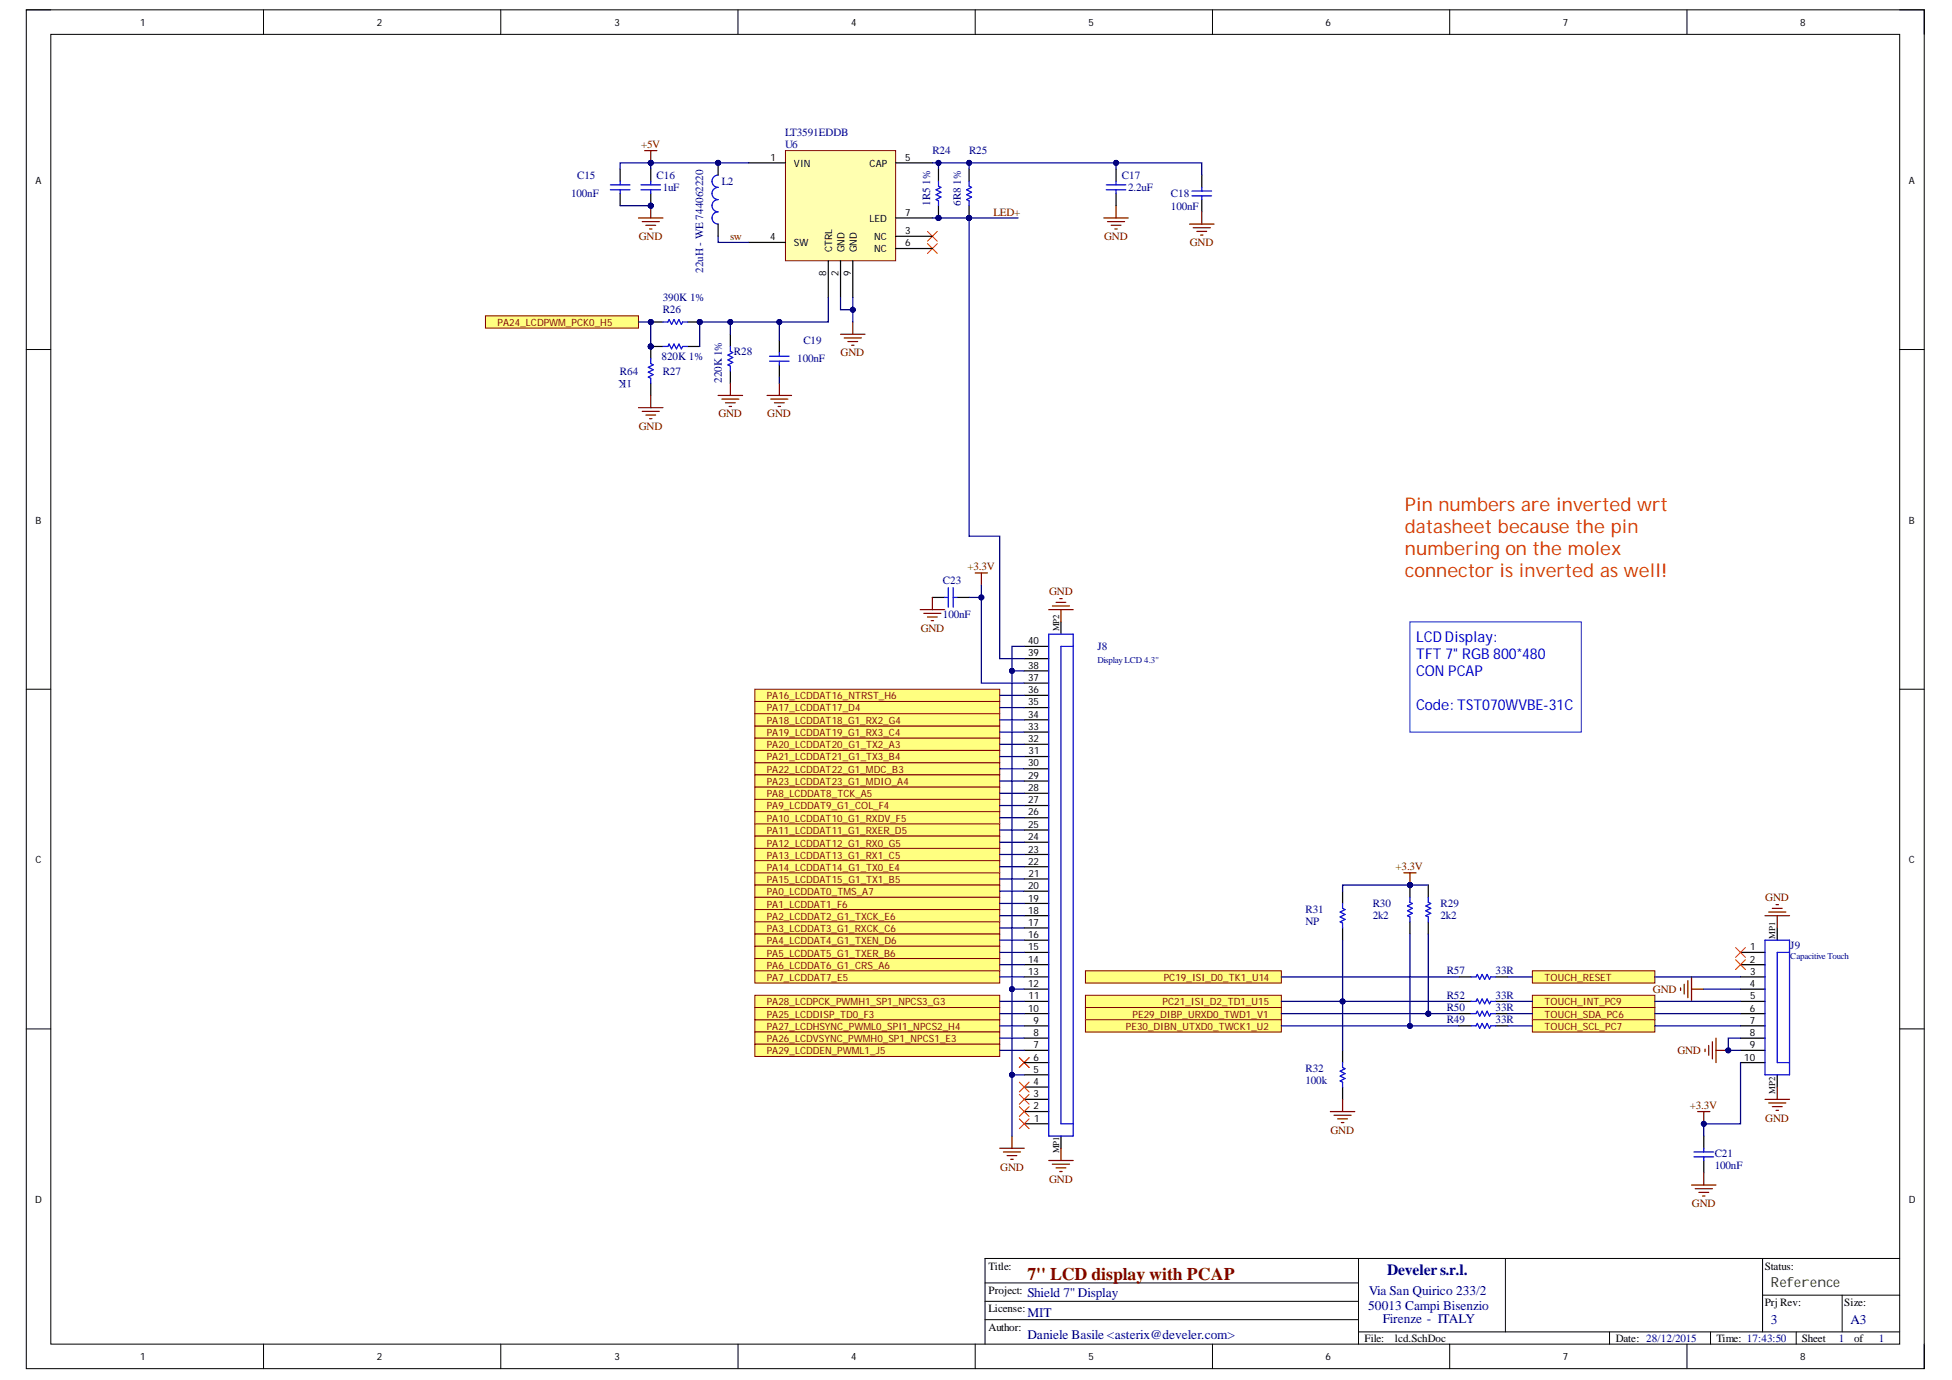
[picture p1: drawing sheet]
<svg xmlns="http://www.w3.org/2000/svg" width="297mm" height="210mm" viewBox="0 0 297 210" stroke-linecap="round" stroke-linejoin="round" font-family="sans-serif">
<path d="M4 1.5h288.8v206.7h-288.8z" fill="none" stroke="#000" stroke-width=".15"/>
<path d="M7.7 5.2h281.4v199.2h-281.4z" fill-rule="evenodd" fill="#fff"/>
<g fill="none" stroke="#000" stroke-width=".15">
<path d="M4 1.5h3.7M7.7 5.2h281.4v199.2h-281.4zM40.1 1.5v3.7M76.2 1.5v3.7M112.3 1.5v3.7M148.4 1.5v3.7M184.5 1.5v3.7M220.6 1.5v3.7M256.7 1.5v3.7M289.1 1.5h3.7v3.7M4 53.2h3.7M289.1 53.2h3.7"/>
<path d="M4 104.8h3.7M289.1 104.8h3.7M4 156.5h3.7M289.1 156.5h3.7M149.9 197.9h56.8M149.9 195.1h56.8M206.7 191.4v13M229.1 191.4v11.2M268.2 191.4v11.2M268.2 197h20.9M280.3 197v5.6M289.1 191.4h-139.2v13"/>
<path d="M40.1 204.4v3.8M76.2 204.4v3.8M112.3 204.4v3.8M148.4 204.4v3.8M149.9 200.7h56.8M184.5 204.4v3.8M206.7 202.6h82.4M220.6 204.4v3.8M244.9 202.6v1.8M256.7 204.4v3.8M260.3 202.6v1.8M273.3 202.6v1.8"/>
<path d="M292.8 204.4v3.8"/>
</g>
<path d="M141.9 90.9h1.8M145.6 90.9h1.9" fill="none" stroke="#000" stroke-width=".19"/>
<path d="M143.7 90.9h.6M144.3 89.4v3M145 89.4v3M145 90.9h.6" fill="none" stroke="#00f" stroke-width=".19"/>
<circle cx="142.8" cy="33.2" r=".37" fill="#000080"/>
<circle cx="142.8" cy="33.2" r=".37" fill="none" stroke="#000080" stroke-width=".15"/>
<path d="M142.8 25.7v1.9M142.8 31.3v1.9" fill="none" stroke="#000" stroke-width=".19"/>
<circle cx="142.8" cy="33.2" r=".37" fill="#000080"/>
<circle cx="142.8" cy="33.2" r=".37" fill="none" stroke="#000080" stroke-width=".15"/>
<path d="M142.8 27.6v.7l.4 .2-.8 .4 .8 .3-.8 .4 .8 .4-.8 .4 .4 .1v.8" fill="none" stroke="#00f" stroke-width=".19"/>
<circle cx="99" cy="31.3" r=".37" fill="#000080"/>
<circle cx="99" cy="31.3" r=".37" fill="none" stroke="#000080" stroke-width=".15"/>
<path d="M99 29.4v1.9" fill="none" stroke="#000" stroke-width=".19"/>
<circle cx="99" cy="31.3" r=".37" fill="#000080"/>
<circle cx="99" cy="31.3" r=".37" fill="none" stroke="#000080" stroke-width=".15"/>
<path d="M99 25.7v1.9" fill="none" stroke="#000" stroke-width=".19"/>
<path d="M97.5 28.1h3M97.5 28.9h3M99 27.6v.5M99 28.9v.5" fill="none" stroke="#00f" stroke-width=".19"/>
<circle cx="109.3" cy="24.8" r=".37" fill="#000080"/>
<circle cx="109.3" cy="24.8" r=".37" fill="none" stroke="#000080" stroke-width=".15"/>
<path d="M109.3 26.6a.93 .93 0 0 0-1 1 .93 .93 0 0 0 1 .9 .93 .93 0 0 0-1 .9 .93 .93 0 0 0 1 1 .93 .93 0 0 0-1 .9 .93 .93 0 0 0 1 .9 .93 .93 0 0 0-1 1 .93 .93 0 0 0 1 .9" fill="none" stroke="#00f" stroke-width=".19"/>
<path d="M109.3 24.8v1.8M109.3 34.1v1.8" fill="none" stroke="#000" stroke-width=".19"/>
<circle cx="109.3" cy="24.8" r=".37" fill="#000080"/>
<circle cx="109.3" cy="24.8" r=".37" fill="none" stroke="#000080" stroke-width=".15"/>
<circle cx="99" cy="49" r=".37" fill="#000080"/>
<circle cx="99" cy="49" r=".37" fill="none" stroke="#000080" stroke-width=".15"/>
<circle cx="106.5" cy="49" r=".37" fill="#000080"/>
<circle cx="106.5" cy="49" r=".37" fill="none" stroke="#000080" stroke-width=".15"/>
<path d="M99 49h1.9" fill="none" stroke="#000" stroke-width=".19"/>
<circle cx="99" cy="49" r=".37" fill="#000080"/>
<circle cx="99" cy="49" r=".37" fill="none" stroke="#000080" stroke-width=".15"/>
<path d="M104.6 49h1.9" fill="none" stroke="#000" stroke-width=".19"/>
<circle cx="106.5" cy="49" r=".37" fill="#000080"/>
<circle cx="106.5" cy="49" r=".37" fill="none" stroke="#000080" stroke-width=".15"/>
<path d="M100.9 49h.7l.2-.4 .4 .7 .4-.7 .3 .7 .4-.7 .4 .7 .2-.3h.7M117.1 54.2h3M117.1 54.9h3M118.6 53.6v.6M118.6 54.9v.6" fill="none" stroke="#00f" stroke-width=".19"/>
<path d="M118.6 51.8v1.8M118.6 55.5v1.9" fill="none" stroke="#000" stroke-width=".19"/>
<path d="M97.2 33.2h3.7M97.7 33.7h2.6M98.3 34.3h1.5M98.8 34.8h.4M99 31.3v1.9M118.6 58.3v1.8M116.7 60.1h3.8M117.3 60.7h2.6M117.8 61.3h1.5M118.4 61.8h.4" fill="none" stroke="#800000" stroke-width=".19"/>
<circle cx="99" cy="31.3" r=".37" fill="#000080"/>
<circle cx="99" cy="31.3" r=".37" fill="none" stroke="#000080" stroke-width=".15"/>
<path d="M98.1 22.9h1.9M99 22.9v1.9M168 33.2h3.7M168.5 33.7h2.6M169.1 34.3h1.5M169.6 34.8h.4M169.8 31.3v1.9" fill="none" stroke="#800000" stroke-width=".19"/>
<circle cx="99" cy="24.8" r=".37" fill="#000080"/>
<circle cx="99" cy="24.8" r=".37" fill="none" stroke="#000080" stroke-width=".15"/>
<path d="M94.4 25.7v1.9M94.4 29.4v1.9" fill="none" stroke="#000" stroke-width=".19"/>
<path d="M92.9 28.1h3M92.9 28.9h3M94.4 27.6v.5M94.4 28.9v.5" fill="none" stroke="#00f" stroke-width=".19"/>
<circle cx="147.5" cy="33.2" r=".37" fill="#000080"/>
<circle cx="147.5" cy="33.2" r=".37" fill="none" stroke="#000080" stroke-width=".15"/>
<path d="M147.5 25.7v1.9M147.5 31.3v1.9" fill="none" stroke="#000" stroke-width=".19"/>
<circle cx="147.5" cy="33.2" r=".37" fill="#000080"/>
<circle cx="147.5" cy="33.2" r=".37" fill="none" stroke="#000080" stroke-width=".15"/>
<path d="M147.5 27.6v.7l.3 .2-.7 .4 .7 .3-.7 .4 .7 .4-.7 .4 .4 .1v.8M168.3 28.1h3M168.3 28.9h3M169.8 27.6v.5M169.8 28.9v.5M181.4 29.1h3M181.4 29.8h3M182.9 28.5v.6M182.9 29.8v.6" fill="none" stroke="#00f" stroke-width=".19"/>
<path d="M141.1 35.2l1.5 1.5M141.1 37.1l1.5 1.4M142.6 35.2l-1.5 1.5M142.6 37.1l-1.5 1.4" fill="none" stroke="#f00" stroke-width=".15"/>
<path d="M169.8 25.7v1.9M169.8 29.4v1.9M182.9 26.6v1.9M182.9 30.4v1.8" fill="none" stroke="#000" stroke-width=".19"/>
<path d="M181 34.1h3.7M181.6 34.6h2.6M182.1 35.2h1.5M182.7 35.8h.4M182.9 32.2v1.9M127.9 50.8h3.7M128.5 51.4h2.6M129 52h1.5M129.6 52.5h.4M129.8 49v1.8" fill="none" stroke="#800000" stroke-width=".19"/>
<path d="M119.5 22.9h16.8v16.8h-16.8z" fill-rule="evenodd" fill="#ffffb0"/>
<path d="M119.5 22.9h16.8v16.8h-16.8z" fill="none" stroke="#800000" stroke-width=".15"/>
<path d="M113.9 24.8h5.6M113.9 36.9h5.6M126 39.7v5.6M127.9 39.7v5.6M129.8 39.7v5.6M136.3 24.8h5.6M136.3 33.2h5.6M136.3 35.9h5.6M136.3 37.8h5.6M111.1 50.8v1.9M111.1 56.4v1.9" fill="none" stroke="#000" stroke-width=".19"/>
<path d="M111.1 52.7v.7l.4 .2-.7 .4 .7 .4-.7 .3 .7 .4-.7 .4 .3 .2v.7" fill="none" stroke="#00f" stroke-width=".19"/>
<path d="M111.1 58.3v1.8M109.3 60.1h3.7M109.8 60.7h2.6M110.4 61.3h1.5M111 61.8h.3" fill="none" stroke="#800000" stroke-width=".19"/>
<circle cx="99" cy="52.7" r=".37" fill="#000080"/>
<circle cx="99" cy="52.7" r=".37" fill="none" stroke="#000080" stroke-width=".15"/>
<path d="M99 52.7h1.9M104.6 52.7h1.9" fill="none" stroke="#000" stroke-width=".19"/>
<circle cx="99" cy="52.7" r=".37" fill="#000080"/>
<circle cx="99" cy="52.7" r=".37" fill="none" stroke="#000080" stroke-width=".15"/>
<path d="M100.9 52.7h.7l.2-.4 .4 .8 .4-.8 .3 .8 .4-.8 .4 .8 .2-.4h.7M217.3 136.5v.7l.4 .2-.7 .4 .7 .4-.7 .3 .7 .4-.7 .4 .3 .2v.7" fill="none" stroke="#00f" stroke-width=".19"/>
<path d="M217.3 134.6v1.9M217.3 140.2v1.9" fill="none" stroke="#000" stroke-width=".19"/>
<circle cx="214.6" cy="134.6" r=".37" fill="#000080"/>
<circle cx="214.6" cy="134.6" r=".37" fill="none" stroke="#000080" stroke-width=".15"/>
<path d="M214.6 134.6v1.9M214.6 140.2v1.9" fill="none" stroke="#000" stroke-width=".19"/>
<circle cx="214.6" cy="134.6" r=".37" fill="#000080"/>
<circle cx="214.6" cy="134.6" r=".37" fill="none" stroke="#000080" stroke-width=".15"/>
<path d="M214.6 136.5v.7l.3 .2-.7 .4 .7 .4-.7 .3 .7 .4-.7 .4 .4 .2v.7" fill="none" stroke="#00f" stroke-width=".19"/>
<path d="M213.6 132.8h1.9M214.6 132.8v1.8" fill="none" stroke="#800000" stroke-width=".19"/>
<circle cx="214.6" cy="134.6" r=".37" fill="#000080"/>
<circle cx="214.6" cy="134.6" r=".37" fill="none" stroke="#000080" stroke-width=".15"/>
<path d="M213.8 75.1h44.7v16.7h-44.7z" fill-rule="evenodd" fill="#fff"/>
<path d="M213.8 75.1h44.7v16.7h-44.7z" fill="none" stroke="#fff" stroke-width=".15"/>
<path d="M73.9 48h23.3v1.9h-23.3z" fill-rule="evenodd" fill="#ffff80"/>
<path d="M73.9 48h23.3v1.9h-23.3z" fill="none" stroke="#800000" stroke-width=".15"/>
<path d="M165.2 153.2h29.8v1.9h-29.8z" fill-rule="evenodd" fill="#ffff80"/>
<path d="M165.2 153.2h29.8v1.9h-29.8z" fill="none" stroke="#800000" stroke-width=".15"/>
<path d="M165.2 155.1h29.8v1.9h-29.8z" fill-rule="evenodd" fill="#ffff80"/>
<path d="M165.2 155.1h29.8v1.9h-29.8z" fill="none" stroke="#800000" stroke-width=".15"/>
<path d="M165.2 147.7h29.8v1.8h-29.8z" fill-rule="evenodd" fill="#ffff80"/>
<path d="M165.2 147.7h29.8v1.8h-29.8z" fill="none" stroke="#800000" stroke-width=".15"/>
<path d="M165.2 151.4h29.8v1.8h-29.8z" fill-rule="evenodd" fill="#ffff80"/>
<path d="M165.2 151.4h29.8v1.8h-29.8z" fill="none" stroke="#800000" stroke-width=".15"/>
<path d="M214.6 94.6h26v16.8h-26z" fill-rule="evenodd" fill="#fff"/>
<path d="M214.6 94.6h26v16.8h-26z" fill="none" stroke="#03c" stroke-width=".15"/>
<path d="M222 154.2h1.9M222 156h1.9M222 148.6h1.9M222 152.3h1.9M227.6 154.2h1.9M227.6 156h1.9M227.6 148.6h1.9M227.6 152.3h1.9" fill="none" stroke="#000" stroke-width=".19"/>
<path d="M223.9 154.2h.7l.2-.4 .4 .8 .3-.8 .4 .8 .4-.8 .4 .8 .2-.4h.7M223.9 156h.7l.2-.3 .4 .7 .3-.7 .4 .7 .4-.7 .4 .7 .2-.4h.7M223.9 148.6h.7l.2-.4 .4 .8 .3-.8 .4 .8 .4-.8 .4 .8 .2-.4h.7M223.9 152.3h.7l.2-.4 .4 .8 .3-.8 .4 .8 .4-.8 .4 .8 .2-.4h.7" fill="none" stroke="#00f" stroke-width=".19"/>
<circle cx="99" cy="52.7" r=".37" fill="#000080"/>
<circle cx="99" cy="52.7" r=".37" fill="none" stroke="#000080" stroke-width=".15"/>
<path d="M99 52.7v1.9M99 58.3v1.8" fill="none" stroke="#000" stroke-width=".19"/>
<circle cx="99" cy="52.7" r=".37" fill="#000080"/>
<circle cx="99" cy="52.7" r=".37" fill="none" stroke="#000080" stroke-width=".15"/>
<path d="M99 54.6v.7l.4 .2-.7 .4 .7 .3-.7 .4 .7 .4-.7 .4 .3 .1v.8M268.6 143h3.7v20.5h-3.7zM272.3 144.9h-1.9v16.7h1.9" fill="none" stroke="#00f" stroke-width=".19"/>
<path d="M97.2 62h3.7M97.7 62.6h2.6M98.3 63.1h1.5M98.8 63.7h.4M99 60.1v1.9" fill="none" stroke="#800000" stroke-width=".19"/>
<path d="M264.9 144.9h3.7M264.9 146.7h3.7M264.9 148.6h3.7M264.9 150.5h3.7M264.9 152.3h3.7M264.9 154.2h3.7M264.9 156h3.7M264.9 157.9h3.7M264.9 159.8h3.7M270.4 141.1v1.9M264.9 161.6h3.7M270.4 163.5v1.8" fill="none" stroke="#000" stroke-width=".19"/>
<path d="M233.2 147.7h18.6v1.8h-18.6z" fill-rule="evenodd" fill="#ffff80"/>
<path d="M233.2 147.7h18.6v1.8h-18.6z" fill="none" stroke="#800000" stroke-width=".15"/>
<path d="M255.7 150.3v.3M256.3 149.7v1.5M256.8 149.2v2.6M257.4 148.6v3.7M257.4 150.5h1.9" fill="none" stroke="#800000" stroke-width=".19"/>
<path d="M233.2 151.4h18.6v1.8h-18.6z" fill-rule="evenodd" fill="#ffff80"/>
<path d="M233.2 151.4h18.6v1.8h-18.6z" fill="none" stroke="#800000" stroke-width=".15"/>
<path d="M233.2 153.2h18.6v1.9h-18.6z" fill-rule="evenodd" fill="#ffff80"/>
<path d="M233.2 153.2h18.6v1.9h-18.6z" fill="none" stroke="#800000" stroke-width=".15"/>
<path d="M233.2 155.1h18.6v1.9h-18.6z" fill-rule="evenodd" fill="#ffff80"/>
<path d="M233.2 155.1h18.6v1.9h-18.6z" fill="none" stroke="#800000" stroke-width=".15"/>
<path d="M259.5 159.6v.3M260 159v1.5M260.6 158.5v2.6M261.1 157.9v3.7M261.1 159.8h1.9M268.6 167.2h3.7M269.1 167.8h2.7M269.7 168.3h1.5M270.3 168.9h.3M270.4 165.3v1.9" fill="none" stroke="#800000" stroke-width=".19"/>
<circle cx="263" cy="159.8" r=".37" fill="#000080"/>
<circle cx="263" cy="159.8" r=".37" fill="none" stroke="#000080" stroke-width=".15"/>
<path d="M268.6 139.3h3.7M269.1 138.7h2.7M269.7 138.2h1.5M270.3 137.6h.3M270.4 139.3v1.8M258.3 169.1h1.9M259.3 169.1v1.8" fill="none" stroke="#800000" stroke-width=".19"/>
<path d="M264.1 144.1l1.5 1.5M264.1 146l1.5 1.5M265.6 144.1l-1.5 1.5M265.6 146l-1.5 1.5" fill="none" stroke="#f00" stroke-width=".15"/>
<path d="M259.3 172.8v1.9M259.3 176.5v1.9" fill="none" stroke="#000" stroke-width=".19"/>
<path d="M257.8 176h3M257.8 175.2h3M259.3 174.7v.5M259.3 176v.5" fill="none" stroke="#00f" stroke-width=".19"/>
<circle cx="259.3" cy="170.9" r=".37" fill="#000080"/>
<circle cx="259.3" cy="170.9" r=".37" fill="none" stroke="#000080" stroke-width=".15"/>
<path d="M259.3 178.4v1.8M257.4 180.2h3.7M258 180.8h2.6M258.5 181.4h1.5M259.1 181.9h.4" fill="none" stroke="#800000" stroke-width=".19"/>
<path d="M94.4 31.3h4.6" fill="none" stroke="#000080" stroke-width=".19"/>
<circle cx="99" cy="31.3" r=".37" fill="#000080"/>
<circle cx="99" cy="31.3" r=".37" fill="none" stroke="#000080" stroke-width=".15"/>
<path d="M142.8 33.2h4.7" fill="none" stroke="#000080" stroke-width=".19"/>
<circle cx="147.5" cy="33.2" r=".37" fill="#000080"/>
<circle cx="147.5" cy="33.2" r=".37" fill="none" stroke="#000080" stroke-width=".15"/>
<circle cx="142.8" cy="33.2" r=".37" fill="#000080"/>
<circle cx="142.8" cy="33.2" r=".37" fill="none" stroke="#000080" stroke-width=".15"/>
<path d="M141.9 33.2h.9" fill="none" stroke="#000080" stroke-width=".19"/>
<circle cx="142.8" cy="33.2" r=".37" fill="#000080"/>
<circle cx="142.8" cy="33.2" r=".37" fill="none" stroke="#000080" stroke-width=".15"/>
<path d="M142.8 24.8h4.7v.9" fill="none" stroke="#000080" stroke-width=".19"/>
<circle cx="142.8" cy="24.8" r=".37" fill="#000080"/>
<circle cx="142.8" cy="24.8" r=".37" fill="none" stroke="#000080" stroke-width=".15"/>
<circle cx="147.5" cy="24.8" r=".37" fill="#000080"/>
<circle cx="147.5" cy="24.8" r=".37" fill="none" stroke="#000080" stroke-width=".15"/>
<path d="M141.9 24.8h.9v.9" fill="none" stroke="#000080" stroke-width=".19"/>
<circle cx="142.8" cy="24.8" r=".37" fill="#000080"/>
<circle cx="142.8" cy="24.8" r=".37" fill="none" stroke="#000080" stroke-width=".15"/>
<path d="M147.5 24.8h22.3v.9" fill="none" stroke="#000080" stroke-width=".19"/>
<circle cx="147.5" cy="24.8" r=".37" fill="#000080"/>
<circle cx="147.5" cy="24.8" r=".37" fill="none" stroke="#000080" stroke-width=".15"/>
<circle cx="169.8" cy="24.8" r=".37" fill="#000080"/>
<circle cx="169.8" cy="24.8" r=".37" fill="none" stroke="#000080" stroke-width=".15"/>
<path d="M94.4 25.7v-.9h4.6v.9" fill="none" stroke="#000080" stroke-width=".19"/>
<circle cx="99" cy="24.8" r=".37" fill="#000080"/>
<circle cx="99" cy="24.8" r=".37" fill="none" stroke="#000080" stroke-width=".15"/>
<path d="M169.8 24.8h13.1v1.8" fill="none" stroke="#000080" stroke-width=".19"/>
<circle cx="169.8" cy="24.8" r=".37" fill="#000080"/>
<circle cx="169.8" cy="24.8" r=".37" fill="none" stroke="#000080" stroke-width=".15"/>
<path d="M99 24.8h14.9" fill="none" stroke="#000080" stroke-width=".19"/>
<circle cx="99" cy="24.8" r=".37" fill="#000080"/>
<circle cx="99" cy="24.8" r=".37" fill="none" stroke="#000080" stroke-width=".15"/>
<circle cx="109.3" cy="24.8" r=".37" fill="#000080"/>
<circle cx="109.3" cy="24.8" r=".37" fill="none" stroke="#000080" stroke-width=".15"/>
<path d="M109.3 35.9v1h4.6M127.9 45.3v1.8h1.9v-1.8" fill="none" stroke="#000080" stroke-width=".19"/>
<circle cx="129.8" cy="47.1" r=".37" fill="#000080"/>
<circle cx="129.8" cy="47.1" r=".37" fill="none" stroke="#000080" stroke-width=".15"/>
<path d="M129.8 47.1v1.9" fill="none" stroke="#000080" stroke-width=".19"/>
<circle cx="129.8" cy="47.1" r=".37" fill="#000080"/>
<circle cx="129.8" cy="47.1" r=".37" fill="none" stroke="#000080" stroke-width=".15"/>
<path d="M147.5 33.2h7.4" fill="none" stroke="#000080" stroke-width=".19"/>
<circle cx="147.5" cy="33.2" r=".37" fill="#000080"/>
<circle cx="147.5" cy="33.2" r=".37" fill="none" stroke="#000080" stroke-width=".15"/>
<path d="M111.1 49v1.8" fill="none" stroke="#000080" stroke-width=".19"/>
<circle cx="111.1" cy="49" r=".37" fill="#000080"/>
<circle cx="111.1" cy="49" r=".37" fill="none" stroke="#000080" stroke-width=".15"/>
<path d="M118.6 57.4v.9M126 45.3v3.7h-7.4" fill="none" stroke="#000080" stroke-width=".19"/>
<circle cx="118.6" cy="49" r=".37" fill="#000080"/>
<circle cx="118.6" cy="49" r=".37" fill="none" stroke="#000080" stroke-width=".15"/>
<path d="M217.3 142.1v12.1" fill="none" stroke="#000080" stroke-width=".19"/>
<circle cx="217.3" cy="154.2" r=".37" fill="#000080"/>
<circle cx="217.3" cy="154.2" r=".37" fill="none" stroke="#000080" stroke-width=".15"/>
<path d="M195 152.3h27M229.5 148.6h3.7" fill="none" stroke="#000080" stroke-width=".19"/>
<circle cx="204.3" cy="152.3" r=".37" fill="#000080"/>
<circle cx="204.3" cy="152.3" r=".37" fill="none" stroke="#000080" stroke-width=".15"/>
<path d="M118.6 51.8v-2.8h-12.1v3.7M229.5 152.3h3.7" fill="none" stroke="#000080" stroke-width=".19"/>
<circle cx="106.5" cy="49" r=".37" fill="#000080"/>
<circle cx="106.5" cy="49" r=".37" fill="none" stroke="#000080" stroke-width=".15"/>
<circle cx="111.1" cy="49" r=".37" fill="#000080"/>
<circle cx="111.1" cy="49" r=".37" fill="none" stroke="#000080" stroke-width=".15"/>
<circle cx="118.6" cy="49" r=".37" fill="#000080"/>
<circle cx="118.6" cy="49" r=".37" fill="none" stroke="#000080" stroke-width=".15"/>
<path d="M97.2 49h1.8v3.7M229.5 154.2h3.7" fill="none" stroke="#000080" stroke-width=".19"/>
<circle cx="99" cy="49" r=".37" fill="#000080"/>
<circle cx="99" cy="49" r=".37" fill="none" stroke="#000080" stroke-width=".15"/>
<circle cx="99" cy="52.7" r=".37" fill="#000080"/>
<circle cx="99" cy="52.7" r=".37" fill="none" stroke="#000080" stroke-width=".15"/>
<path d="M251.8 148.6h13.1M251.8 152.3h13.1M251.8 156h13.1M259.3 150.5h5.6M264.9 157.9h-1.9v1.9h1.9" fill="none" stroke="#000080" stroke-width=".19"/>
<circle cx="263" cy="159.8" r=".37" fill="#000080"/>
<circle cx="263" cy="159.8" r=".37" fill="none" stroke="#000080" stroke-width=".15"/>
<path d="M264.9 161.6v9.3h-5.6v1.9" fill="none" stroke="#000080" stroke-width=".19"/>
<circle cx="259.3" cy="170.9" r=".37" fill="#000080"/>
<circle cx="259.3" cy="170.9" r=".37" fill="none" stroke="#000080" stroke-width=".15"/>
<path d="M195 154.2h22.3" fill="none" stroke="#000080" stroke-width=".19"/>
<circle cx="217.3" cy="154.2" r=".37" fill="#000080"/>
<circle cx="217.3" cy="154.2" r=".37" fill="none" stroke="#000080" stroke-width=".15"/>
<path d="M217.3 154.2h4.7" fill="none" stroke="#000080" stroke-width=".19"/>
<circle cx="217.3" cy="154.2" r=".37" fill="#000080"/>
<circle cx="217.3" cy="154.2" r=".37" fill="none" stroke="#000080" stroke-width=".15"/>
<path d="M195 148.6h27M214.6 142.1v13.9h7.4M229.5 156h3.7M251.8 154.2h13.1" fill="none" stroke="#000080" stroke-width=".19"/>
<circle cx="214.6" cy="156" r=".37" fill="#000080"/>
<circle cx="214.6" cy="156" r=".37" fill="none" stroke="#000080" stroke-width=".15"/>
<path d="M195 156h19.6" fill="none" stroke="#000080" stroke-width=".19"/>
<circle cx="214.6" cy="156" r=".37" fill="#000080"/>
<circle cx="214.6" cy="156" r=".37" fill="none" stroke="#000080" stroke-width=".15"/>
<path d="M214.6 134.6h2.7" fill="none" stroke="#000080" stroke-width=".19"/>
<circle cx="214.6" cy="134.6" r=".37" fill="#000080"/>
<circle cx="214.6" cy="134.6" r=".37" fill="none" stroke="#000080" stroke-width=".15"/>
<path d="M204.3 135.6v1.8M204.3 141.1v1.9M204.3 159.8v1.8M204.3 165.3v1.9" fill="none" stroke="#000" stroke-width=".19"/>
<path d="M204.3 137.4v.8l.4 .2-.8 .3 .8 .4-.8 .4 .8 .3-.8 .4 .4 .2v.7M204.3 161.6v.8l.4 .2-.8 .3 .8 .4-.8 .4 .8 .3-.8 .4 .4 .2v.7" fill="none" stroke="#00f" stroke-width=".19"/>
<path d="M202.4 169.1h3.8M203 169.6h2.6M203.6 170.2h1.4M204.1 170.7h.4M204.3 167.2v1.9" fill="none" stroke="#800000" stroke-width=".19"/>
<path d="M204.3 152.3v7.5" fill="none" stroke="#000080" stroke-width=".19"/>
<circle cx="204.3" cy="152.3" r=".37" fill="#000080"/>
<circle cx="204.3" cy="152.3" r=".37" fill="none" stroke="#000080" stroke-width=".15"/>
<path d="M204.3 143v9.3" fill="none" stroke="#000080" stroke-width=".19"/>
<circle cx="204.3" cy="152.3" r=".37" fill="#000080"/>
<circle cx="204.3" cy="152.3" r=".37" fill="none" stroke="#000080" stroke-width=".15"/>
<path d="M214.6 134.6h-10.3v1" fill="none" stroke="#000080" stroke-width=".19"/>
<circle cx="214.6" cy="134.6" r=".37" fill="#000080"/>
<circle cx="214.6" cy="134.6" r=".37" fill="none" stroke="#000080" stroke-width=".15"/>
<path d="M148.4 87.1h1.9M149.3 87.1v1.9M152.1 174.7h3.8M152.7 175.2h2.6M153.3 175.8h1.4M153.8 176.3h.4M154 172.8v1.9" fill="none" stroke="#800000" stroke-width=".19"/>
<path d="M155.1 160.9l1.5 1.5M156.6 160.9l-1.5 1.5" fill="none" stroke="#f00" stroke-width=".15"/>
<path d="M114.9 151.4h37.2v1.8h-37.2z" fill-rule="evenodd" fill="#ffff80"/>
<path d="M114.9 151.4h37.2v1.8h-37.2z" fill="none" stroke="#800000" stroke-width=".15"/>
<path d="M114.9 155.1h37.2v1.9h-37.2z" fill-rule="evenodd" fill="#ffff80"/>
<path d="M114.9 155.1h37.2v1.9h-37.2z" fill="none" stroke="#800000" stroke-width=".15"/>
<path d="M114.9 157h37.2v1.8h-37.2z" fill-rule="evenodd" fill="#ffff80"/>
<path d="M114.9 157h37.2v1.8h-37.2z" fill="none" stroke="#800000" stroke-width=".15"/>
<path d="M114.9 153.2h37.2v1.9h-37.2z" fill-rule="evenodd" fill="#ffff80"/>
<path d="M114.9 153.2h37.2v1.9h-37.2z" fill="none" stroke="#800000" stroke-width=".15"/>
<path d="M114.9 158.8h37.2v1.9h-37.2z" fill-rule="evenodd" fill="#ffff80"/>
<path d="M114.9 158.8h37.2v1.9h-37.2z" fill="none" stroke="#800000" stroke-width=".15"/>
<path d="M114.9 104.8h37.2v1.9h-37.2z" fill-rule="evenodd" fill="#ffff80"/>
<path d="M114.9 104.8h37.2v1.9h-37.2z" fill="none" stroke="#800000" stroke-width=".15"/>
<path d="M114.9 106.7h37.2v1.9h-37.2z" fill-rule="evenodd" fill="#ffff80"/>
<path d="M114.9 106.7h37.2v1.9h-37.2z" fill="none" stroke="#800000" stroke-width=".15"/>
<path d="M114.9 110.4h37.2v1.9h-37.2z" fill-rule="evenodd" fill="#ffff80"/>
<path d="M114.9 110.4h37.2v1.9h-37.2z" fill="none" stroke="#800000" stroke-width=".15"/>
<path d="M114.9 108.6h37.2v1.8h-37.2z" fill-rule="evenodd" fill="#ffff80"/>
<path d="M114.9 108.6h37.2v1.8h-37.2z" fill="none" stroke="#800000" stroke-width=".15"/>
<path d="M114.9 112.3h37.2v1.8h-37.2z" fill-rule="evenodd" fill="#ffff80"/>
<path d="M114.9 112.3h37.2v1.8h-37.2z" fill="none" stroke="#800000" stroke-width=".15"/>
<path d="M114.9 116h37.2v1.9h-37.2z" fill-rule="evenodd" fill="#ffff80"/>
<path d="M114.9 116h37.2v1.9h-37.2z" fill="none" stroke="#800000" stroke-width=".15"/>
<path d="M114.9 114.1h37.2v1.9h-37.2z" fill-rule="evenodd" fill="#ffff80"/>
<path d="M114.9 114.1h37.2v1.9h-37.2z" fill="none" stroke="#800000" stroke-width=".15"/>
<path d="M114.9 117.9h37.2v1.8h-37.2z" fill-rule="evenodd" fill="#ffff80"/>
<path d="M114.9 117.9h37.2v1.8h-37.2z" fill="none" stroke="#800000" stroke-width=".15"/>
<path d="M114.9 119.7h37.2v1.9h-37.2z" fill-rule="evenodd" fill="#ffff80"/>
<path d="M114.9 119.7h37.2v1.9h-37.2z" fill="none" stroke="#800000" stroke-width=".15"/>
<path d="M114.9 121.6h37.2v1.9h-37.2z" fill-rule="evenodd" fill="#ffff80"/>
<path d="M114.9 121.6h37.2v1.9h-37.2z" fill="none" stroke="#800000" stroke-width=".15"/>
<path d="M114.9 123.5h37.2v1.8h-37.2z" fill-rule="evenodd" fill="#ffff80"/>
<path d="M114.9 123.5h37.2v1.8h-37.2z" fill="none" stroke="#800000" stroke-width=".15"/>
<path d="M114.9 125.3h37.2v1.9h-37.2z" fill-rule="evenodd" fill="#ffff80"/>
<path d="M114.9 125.3h37.2v1.9h-37.2z" fill="none" stroke="#800000" stroke-width=".15"/>
<path d="M114.9 129h37.2v1.9h-37.2z" fill-rule="evenodd" fill="#ffff80"/>
<path d="M114.9 129h37.2v1.9h-37.2z" fill="none" stroke="#800000" stroke-width=".15"/>
<path d="M114.9 127.2h37.2v1.8h-37.2z" fill-rule="evenodd" fill="#ffff80"/>
<path d="M114.9 127.2h37.2v1.8h-37.2z" fill="none" stroke="#800000" stroke-width=".15"/>
<path d="M114.9 130.9h37.2v1.9h-37.2z" fill-rule="evenodd" fill="#ffff80"/>
<path d="M114.9 130.9h37.2v1.9h-37.2z" fill="none" stroke="#800000" stroke-width=".15"/>
<path d="M114.9 132.8h37.2v1.8h-37.2z" fill-rule="evenodd" fill="#ffff80"/>
<path d="M114.9 132.8h37.2v1.8h-37.2z" fill="none" stroke="#800000" stroke-width=".15"/>
<path d="M114.9 134.6h37.2v1.9h-37.2z" fill-rule="evenodd" fill="#ffff80"/>
<path d="M114.9 134.6h37.2v1.9h-37.2z" fill="none" stroke="#800000" stroke-width=".15"/>
<path d="M114.9 136.5h37.2v1.8h-37.2z" fill-rule="evenodd" fill="#ffff80"/>
<path d="M114.9 136.5h37.2v1.8h-37.2z" fill="none" stroke="#800000" stroke-width=".15"/>
<path d="M114.9 138.3h37.2v1.9h-37.2z" fill-rule="evenodd" fill="#ffff80"/>
<path d="M114.9 138.3h37.2v1.9h-37.2z" fill="none" stroke="#800000" stroke-width=".15"/>
<path d="M114.9 140.2h37.2v1.9h-37.2z" fill-rule="evenodd" fill="#ffff80"/>
<path d="M114.9 140.2h37.2v1.9h-37.2z" fill="none" stroke="#800000" stroke-width=".15"/>
<path d="M114.9 142.1h37.2v1.8h-37.2z" fill-rule="evenodd" fill="#ffff80"/>
<path d="M114.9 142.1h37.2v1.8h-37.2z" fill="none" stroke="#800000" stroke-width=".15"/>
<path d="M114.9 143.9h37.2v1.9h-37.2z" fill-rule="evenodd" fill="#ffff80"/>
<path d="M114.9 143.9h37.2v1.9h-37.2z" fill="none" stroke="#800000" stroke-width=".15"/>
<path d="M114.9 145.8h37.2v1.9h-37.2z" fill-rule="evenodd" fill="#ffff80"/>
<path d="M114.9 145.8h37.2v1.9h-37.2z" fill="none" stroke="#800000" stroke-width=".15"/>
<path d="M114.9 147.7h37.2v1.8h-37.2z" fill-rule="evenodd" fill="#ffff80"/>
<path d="M114.9 147.7h37.2v1.8h-37.2z" fill="none" stroke="#800000" stroke-width=".15"/>
<g fill="none" stroke="#800000" stroke-width=".19">
<path d="M140 92.7h3.7M140.6 93.3h2.6M141.1 93.9h1.5M141.7 94.4h.4M141.9 90.9v1.8M159.6 92.7h3.7M160.1 92.2h2.7M160.7 91.6h1.5M161.3 91.1h.3M161.4 92.7v1.9M159.6 176.5h3.7M160.1 177.1h2.7"/>
<path d="M160.7 177.6h1.5M161.3 178.2h.3M161.5 174.7v1.8"/>
</g>
<path d="M155.1 160.9l1.5 1.5M156.6 160.9l-1.5 1.5" fill="none" stroke="#f00" stroke-width=".15"/>
<g fill="none" stroke="#000" stroke-width=".19">
<path d="M155.9 98.3h3.7M161.4 94.6v1.9M155.9 118.8h3.7M155.9 116.9h3.7M155.9 115.1h3.7M155.9 113.2h3.7M155.9 111.4h3.7M155.9 109.5h3.7M155.9 107.6h3.7M155.9 105.8h3.7M155.9 103.9h3.7M155.9 102h3.7"/>
<path d="M155.9 100.2h3.7M155.9 139.3h3.7M155.9 137.4h3.7M155.9 135.6h3.7M155.9 133.7h3.7M155.9 131.8h3.7M155.9 130h3.7M155.9 128.1h3.7M155.9 126.2h3.7M155.9 124.4h3.7M155.9 122.5h3.7M155.9 120.7h3.7"/>
<path d="M155.9 159.8h3.7M155.9 157.9h3.7M155.9 156h3.7M155.9 154.2h3.7M155.9 152.3h3.7M155.9 150.4h3.7M155.9 148.6h3.7M155.9 146.7h3.7M155.9 144.9h3.7M155.9 143h3.7M155.9 141.1h3.7M155.9 170.9h3.7"/>
<path d="M155.9 169.1h3.7M155.9 167.2h3.7M155.9 165.3h3.7M155.9 163.5h3.7M155.9 161.6h3.7M161.5 172.8v1.9"/>
</g>
<path d="M159.6 96.5h3.7M159.6 96.5v76.3h3.7v-76.3M163.3 98.3h-1.9v72.6h1.9" fill="none" stroke="#00f" stroke-width=".19"/>
<path d="M155.9 98.3h-1.9v3.7" fill="none" stroke="#000080" stroke-width=".19"/>
<circle cx="154" cy="102" r=".37" fill="#000080"/>
<circle cx="154" cy="102" r=".37" fill="none" stroke="#000080" stroke-width=".15"/>
<path d="M147.5 90.9h1.8" fill="none" stroke="#000080" stroke-width=".19"/>
<circle cx="149.3" cy="90.9" r=".37" fill="#000080"/>
<circle cx="149.3" cy="90.9" r=".37" fill="none" stroke="#000080" stroke-width=".15"/>
<path d="M149.3 89v14.9h6.6M152.1 100.2h3.8" fill="none" stroke="#000080" stroke-width=".19"/>
<circle cx="149.3" cy="90.9" r=".37" fill="#000080"/>
<circle cx="149.3" cy="90.9" r=".37" fill="none" stroke="#000080" stroke-width=".15"/>
<path d="M155.9 102h-1.9v70.8" fill="none" stroke="#000080" stroke-width=".19"/>
<circle cx="154" cy="102" r=".37" fill="#000080"/>
<circle cx="154" cy="102" r=".37" fill="none" stroke="#000080" stroke-width=".15"/>
<circle cx="154" cy="150.5" r=".37" fill="#000080"/>
<circle cx="154" cy="150.5" r=".37" fill="none" stroke="#000080" stroke-width=".15"/>
<circle cx="154" cy="163.5" r=".37" fill="#000080"/>
<circle cx="154" cy="163.5" r=".37" fill="none" stroke="#000080" stroke-width=".15"/>
<path d="M154 150.4h1.9" fill="none" stroke="#000080" stroke-width=".19"/>
<circle cx="154" cy="150.5" r=".37" fill="#000080"/>
<circle cx="154" cy="150.5" r=".37" fill="none" stroke="#000080" stroke-width=".15"/>
<path d="M154 163.5h1.9" fill="none" stroke="#000080" stroke-width=".19"/>
<circle cx="154" cy="163.5" r=".37" fill="#000080"/>
<circle cx="154" cy="163.5" r=".37" fill="none" stroke="#000080" stroke-width=".15"/>
<g fill="none" stroke="#000080" stroke-width=".19">
<path d="M147.5 33.2v48.4h4.6v18.6M152.1 105.8h3.8M152.1 107.6h3.8M152.1 109.5h3.8M152.1 111.4h3.8M152.1 113.2h3.8M152.1 115.1h3.8M152.1 116.9h3.8M152.1 118.8h3.8M152.1 120.7h3.8M152.1 122.5h3.8M152.1 124.4h3.8"/>
<path d="M152.1 126.2h3.8M152.1 128.1h3.8M152.1 130h3.8M152.1 131.8h3.8M152.1 133.7h3.8M152.1 135.6h3.8M152.1 137.4h3.8M152.1 139.3h3.8M152.1 152.3h3.8M152.1 156h3.8M152.1 157.9h3.8M152.1 154.2h3.8"/>
<path d="M152.1 159.8h3.8M152.1 141.1h3.8M152.1 143h3.8M152.1 144.9h3.8M152.1 146.7h3.8M152.1 148.6h3.8"/>
</g>
<path d="M155.1 170.2l1.5 1.5M155.1 168.3l1.5 1.5M155.1 166.5l1.5 1.5M155.1 164.6l1.5 1.5M156.6 170.2l-1.5 1.5M156.6 168.3l-1.5 1.5M156.6 166.5l-1.5 1.5M156.6 164.6l-1.5 1.5" fill="none" stroke="#f00" stroke-width=".15"/>
<circle cx="147.5" cy="33.2" r=".37" fill="#000080"/>
<circle cx="147.5" cy="33.2" r=".37" fill="none" stroke="#000080" stroke-width=".15"/>
<g font-size="2.9" fill="#f30">
<text x="213.8" y="77.8">Pin numbers are inverted wrt</text>
<text x="213.8" y="81.1">datasheet because the pin</text>
<text x="213.8" y="84.5">numbering on the molex</text>
<text x="213.8" y="87.8">connector is inverted as well!</text>
</g>
<text font-size="2.7" fill="#800000" x="156.4" y="194.7">7'' LCD display with PCAP</text>
<text font-size="2.4" fill="#000080" x="211.1" y="193.9">Develers.r.l.</text>
<g font-size="2.3" fill="#00f">
<text x="215.5" y="97.6">LCDDisplay:</text>
<text x="215.5" y="100.3">TFT 7&quot; RGB800*480</text>
<text x="215.5" y="102.8">CON PCAP</text>
<text x="215.5" y="108">Code:TST070WVBE-31C</text>
</g>
<text font-size="2.1" fill="#274e13" x="269.5" y="195.8">Reference</text>
<g font-size="2" fill="#000080">
<text x="156.4" y="197.3">Shield 7'' Display</text>
<text x="208.3" y="196.9">Via San Quirico 233/2</text>
<text x="156.4" y="203.7">Daniele Basile &lt;asterix@develer.com&gt;</text>
<text x="156.4" y="200.3">MIT</text>
<text x="208.2" y="199.2">50013 Campi Bisenzio</text>
<text x="210.4" y="201.2">Firenze - ITALY</text>
<text x="269.5" y="201.4">3</text>
<text x="281.6" y="201.4">A3</text>
</g>
<g font-size="1.7" fill="#800000">
<text x="97.6" y="22.6">+5V</text>
<text x="151.2" y="32.8">LED+</text>
<text x="97.2" y="36.5">GND</text>
<text x="111.1" y="36.5">sw</text>
<text x="168" y="36.5">GND</text>
<text x="181.1" y="37.4">GND</text>
<text x="127.9" y="54.2">GND</text>
<text x="97.2" y="65.3">GND</text>
<text x="109.3" y="63.5">GND</text>
<text x="116.8" y="63.5">GND</text>
<text x="147.2" y="86.7">+3.3V</text>
<text x="159.7" y="90.5">GND</text>
<text x="140.1" y="96.1">GND</text>
<text x="212.4" y="132.4">+3.3V</text>
<text x="268.6" y="137">GND</text>
<text x="251.5" y="151">GND</text>
<text x="255.3" y="160.3">GND</text>
<text x="202.5" y="172.5">GND</text>
<text x="257.1" y="168.7">+3.3V</text>
<text x="268.6" y="170.6">GND</text>
<text x="152.2" y="178">GND</text>
<text x="159.7" y="179.9">GND</text>
<text x="257.5" y="183.6">GND</text>
</g>
<g font-size="1.7" fill="#000080">
<text x="119.5" y="22.6">U6</text>
<text x="119.5" y="20.7">LT3591EDDB</text>
<text x="141.9" y="23.5">R24</text>
<text x="147.5" y="23.5">R25</text>
<text x="87.8" y="27.2">C15</text>
<text x="99.9" y="27.2">C16</text>
<text x="100.9" y="29.1">1uF</text>
<text x="109.8" y="28.1">L2</text>
<text x="141.5" y="28.1" transform="rotate(-90 141.5 28.1)">1%</text>
<text x="146.2" y="28.1" transform="rotate(-90 146.2 28.1)">1%</text>
<text x="170.7" y="27.2">C17</text>
<text x="171.7" y="29.1">2.2uF</text>
<text x="86.9" y="30">100nF</text>
<text x="141.5" y="31.3" transform="rotate(-90 141.5 31.3)">1R5</text>
<text x="146.2" y="31.3" transform="rotate(-90 146.2 31.3)">6R8</text>
<text x="178.2" y="30">C18</text>
<text x="178.2" y="31.9">100nF</text>
<text x="107" y="41.5" transform="rotate(-90 107 41.5)">22uH - WE 744062220</text>
<text x="100.9" y="47.7">R26</text>
<text x="100.9" y="45.8">390K 1%</text>
<text x="122.3" y="52.3">C19</text>
<text x="94.3" y="57">R64</text>
<text x="96.2" y="57.7" transform="rotate(-180 96.2 57.7)">1K</text>
<text x="100.7" y="54.8">820K 1%</text>
<text x="100.9" y="57">R27</text>
<text x="109.8" y="58.2" transform="rotate(-90 109.8 58.2)">220K 1%</text>
<text x="111.7" y="54">R28</text>
<text x="121.3" y="55.1">100nF</text>
<text x="143.5" y="88.9">C23</text>
<text x="143.5" y="94">100nF</text>
<text x="167" y="98.9">J8</text>
<text x="208.9" y="138">R30</text>
<text x="219.2" y="138">R29</text>
<text x="198.7" y="138.9">R31</text>
<text x="198.7" y="140.8">NP</text>
<text x="208.9" y="139.8">2k2</text>
<text x="219.2" y="139.8">2k2</text>
<text x="220.1" y="148.2">R57</text>
<text x="227.6" y="148.2">33R</text>
<text x="272.4" y="144.3">J9</text>
<text x="220.1" y="153.8">R50</text>
<text x="220.1" y="155.6">R49</text>
<text x="220.1" y="151.9">R52</text>
<text x="227.6" y="153.8">33R</text>
<text x="227.6" y="155.6">33R</text>
<text x="227.6" y="151.9">33R</text>
<text x="198.7" y="163.1">R32</text>
<text x="198.7" y="164.9">100k</text>
<text x="260.9" y="175.9">C21</text>
<text x="260.9" y="177.8">100nF</text>
<text x="279.8" y="204.1">1</text>
<text x="285.9" y="204.1">1</text>
</g>
<g font-size="1.7">
<text x="150.4" y="193.1">Title:</text>
<text x="150.4" y="196.8">Project:</text>
<text x="268.5" y="193.1">Status:</text>
<text x="150.4" y="202.4">Author:</text>
<text x="150.4" y="199.6">License:</text>
<text x="268.5" y="198.7">PrjRev:</text>
<text x="280.6" y="198.7">Size:</text>
<text x="207.6" y="204.1">File:</text>
<text x="212.3" y="204.1">lcd.SchDoc</text>
<text x="245.9" y="204.1">Date: 28/12/2015</text>
<text x="261.2" y="204.1">Time: 17:43:50</text>
<text x="274.2" y="204.1">Sheet</text>
<text x="282.2" y="204.1">of</text>
</g>
<g font-size="1.5">
<text x="21.3" y="4">1</text>
<text x="57.4" y="4">2</text>
<text x="93.5" y="4">3</text>
<text x="129.5" y="4">4</text>
<text x="165.7" y="4">5</text>
<text x="201.7" y="4">6</text>
<text x="237.8" y="4">7</text>
<text x="274" y="4">8</text>
<text x="5.4" y="28">A</text>
<text x="117.3" y="24.4">1</text>
<text x="120.8" y="25.4">VIN</text>
<text x="132.3" y="25.4">CAP</text>
<text x="137.7" y="24.4">5</text>
<text x="290.5" y="28">A</text>
<text x="132.3" y="33.7">LED</text>
<text x="137.7" y="32.8">7</text>
<text x="137.7" y="35.6">3</text>
<text x="117.2" y="36.5">4</text>
<text x="120.8" y="37.4">SW</text>
<text x="125.7" y="41.9" transform="rotate(-90 125.7 41.9)">8</text>
<text x="126.7" y="38.4" transform="rotate(-90 126.7 38.4)">CTRL</text>
<text x="127.6" y="41.9" transform="rotate(-90 127.6 41.9)">2</text>
<text x="128.5" y="38.4" transform="rotate(-90 128.5 38.4)">GND</text>
<text x="129.4" y="41.9" transform="rotate(-90 129.4 41.9)">9</text>
<text x="130.4" y="38.4" transform="rotate(-90 130.4 38.4)">GND</text>
<text x="133" y="36.5">NC</text>
<text x="133" y="38.4">NC</text>
<text x="137.7" y="37.4">6</text>
<text x="5.4" y="79.6">B</text>
<text x="290.5" y="79.6">B</text>
<text x="156.4" y="101.7">38</text>
<text x="156.4" y="99.8">39</text>
<text x="156.4" y="98">40</text>
<text x="156.4" y="107.3">35</text>
<text x="156.4" y="105.4">36</text>
<text x="156.4" y="103.6">37</text>
<text x="156.4" y="112.9">32</text>
<text x="156.4" y="111">33</text>
<text x="156.4" y="109.1">34</text>
<text x="156.4" y="118.4">29</text>
<text x="156.4" y="116.6">30</text>
<text x="156.5" y="114.7">31</text>
<text x="156.4" y="126">25</text>
<text x="156.4" y="124">26</text>
<text x="156.4" y="122.2">27</text>
<text x="156.4" y="120.3">28</text>
<text x="5.4" y="131.3">C</text>
<text x="156.4" y="131.5">22</text>
<text x="156.4" y="129.7">23</text>
<text x="156.4" y="127.8">24</text>
<text x="290.5" y="131.3">C</text>
<text x="156.4" y="137.1">19</text>
<text x="156.4" y="135.3">20</text>
<text x="156.5" y="133.4">21</text>
<text x="156.4" y="142.7">16</text>
<text x="156.4" y="140.8">17</text>
<text x="156.4" y="139">18</text>
<text x="156.4" y="148.3">13</text>
<text x="156.4" y="146.4">14</text>
<text x="156.4" y="144.6">15</text>
<text x="266.3" y="146.4">2</text>
<text x="266.3" y="144.6">1</text>
<text x="266.3" y="148.3">3</text>
<text x="156.4" y="153.9">10</text>
<text x="156.4" y="150.1">12</text>
<text x="156.5" y="152">11</text>
<text x="157.3" y="155.7">9</text>
<text x="266.3" y="150.1">4</text>
<text x="266.3" y="153.9">6</text>
<text x="266.3" y="155.7">7</text>
<text x="266.3" y="152">5</text>
<text x="157.3" y="161.3">6</text>
<text x="157.3" y="159.4">7</text>
<text x="157.3" y="157.6">8</text>
<text x="265.4" y="161.3">10</text>
<text x="266.3" y="157.6">8</text>
<text x="266.3" y="159.4">9</text>
<text x="157.3" y="166.9">3</text>
<text x="157.3" y="165">4</text>
<text x="157.3" y="163.2">5</text>
<text x="157.3" y="168.7">2</text>
<text x="157.4" y="170.6">1</text>
<text x="5.3" y="183">D</text>
<text x="290.5" y="183">D</text>
<text x="21.3" y="206.9">1</text>
<text x="57.4" y="206.9">2</text>
<text x="93.5" y="206.9">3</text>
<text x="129.5" y="206.9">4</text>
<text x="165.7" y="206.9">5</text>
<text x="201.7" y="206.9">6</text>
<text x="237.8" y="206.9">7</text>
<text x="274" y="206.9">8</text>
</g>
<g font-size="1.5" fill="#800000">
<text x="75.7" y="49.6">PA24_LCDPWM_PCK0_H5</text>
<text x="116.7" y="106.4">PA16_LCDDAT16_NTRST_H6</text>
<text x="116.7" y="108.2">PA17_LCDDAT17_D4</text>
<text x="116.7" y="111.9">PA19_LCDDAT19_G1_RX3_C4</text>
<text x="116.7" y="110.1">PA18_LCDDAT18_G1_RX2_G4</text>
<text x="116.7" y="113.8">PA20_LCDDAT20_G1_TX2_A3</text>
<text x="116.7" y="117.5">PA22_LCDDAT22_G1_MDC_B3</text>
<text x="116.7" y="115.7">PA21_LCDDAT21_G1_TX3_B4</text>
<text x="116.7" y="119.4">PA23_LCDDAT23_G1_MDIO_A4</text>
<text x="116.7" y="121.2">PA8_LCDDAT8_TCK_A5</text>
<text x="116.7" y="123.1">PA9_LCDDAT9_G1_COL_F4</text>
<text x="116.7" y="125">PA10_LCDDAT10_G1_RXDV_F5</text>
<text x="116.7" y="126.9">PA11_LCDDAT11_G1_RXER_D5</text>
<text x="116.7" y="130.6">PA13_LCDDAT13_G1_RX1_C5</text>
<text x="116.7" y="128.8">PA12_LCDDAT12_G1_RX0_G5</text>
<text x="116.7" y="132.5">PA14_LCDDAT14_G1_TX0_E4</text>
<text x="116.7" y="134.3">PA15_LCDDAT15_G1_TX1_B5</text>
<text x="116.7" y="136.2">PA0_LCDDAT0_TMS_A7</text>
<text x="116.7" y="138.1">PA1_LCDDAT1_F6</text>
<text x="116.7" y="139.9">PA2_LCDDAT2_G1_TXCK_E6</text>
<text x="116.7" y="141.8">PA3_LCDDAT3_G1_RXCK_C6</text>
<text x="116.7" y="143.6">PA4_LCDDAT4_G1_TXEN_D6</text>
<text x="116.7" y="145.5">PA5_LCDDAT5_G1_TXER_B6</text>
<text x="116.7" y="147.4">PA6_LCDDAT6_G1_CRS_A6</text>
<text x="116.7" y="149.2">PA7_LCDDAT7_E5</text>
<text x="177.1" y="149.2">PC19_ISI_D0_TK1_U14</text>
<text x="235" y="149.2">TOUCH_RESET</text>
<text x="116.7" y="152.9">PA28_LCDPCK_PWMH1_SP1_NPCS3_G3</text>
<text x="116.7" y="154.8">PA25_LCDDISP_TD0_F3</text>
<text x="172.3" y="154.8">PE29_DIBP_URXD0_TWD1_V1</text>
<text x="176.9" y="152.9">PC21_ISI_D2_TD1_U15</text>
<text x="235" y="152.9">TOUCH_INT_PC9</text>
<text x="235" y="154.8">TOUCH_SDA_PC6</text>
<text x="116.7" y="156.7">PA27_LCDHSYNC_PWML0_SPI1_NPCS2_H4</text>
<text x="116.7" y="158.5">PA26_LCDVSYNC_PWMH0_SP1_NPCS1_E3</text>
<text x="116.7" y="160.4">PA29_LCDDEN_PWML1_J5</text>
<text x="171.3" y="156.7">PE30_DIBN_UTXD0_TWCK1_U2</text>
<text x="235" y="156.7">TOUCH_SCL_PC7</text>
</g>
<g font-size="1.4">
<text x="161.2" y="96" transform="rotate(-90 161.2 96)">MP2</text>
<text x="270.1" y="142.8" transform="rotate(-90 270.1 142.8)">MP1</text>
<text x="270.1" y="166.4" transform="rotate(-90 270.1 166.4)">MP2</text>
<text x="161.2" y="175.4" transform="rotate(-90 161.2 175.4)">MP1</text>
</g>
<g font-size="1.4" fill="#000080">
<text x="167" y="100.9">Display LCD 4.3''</text>
<text x="272.4" y="145.8">Capacitive Touch</text>
</g>
</svg>
